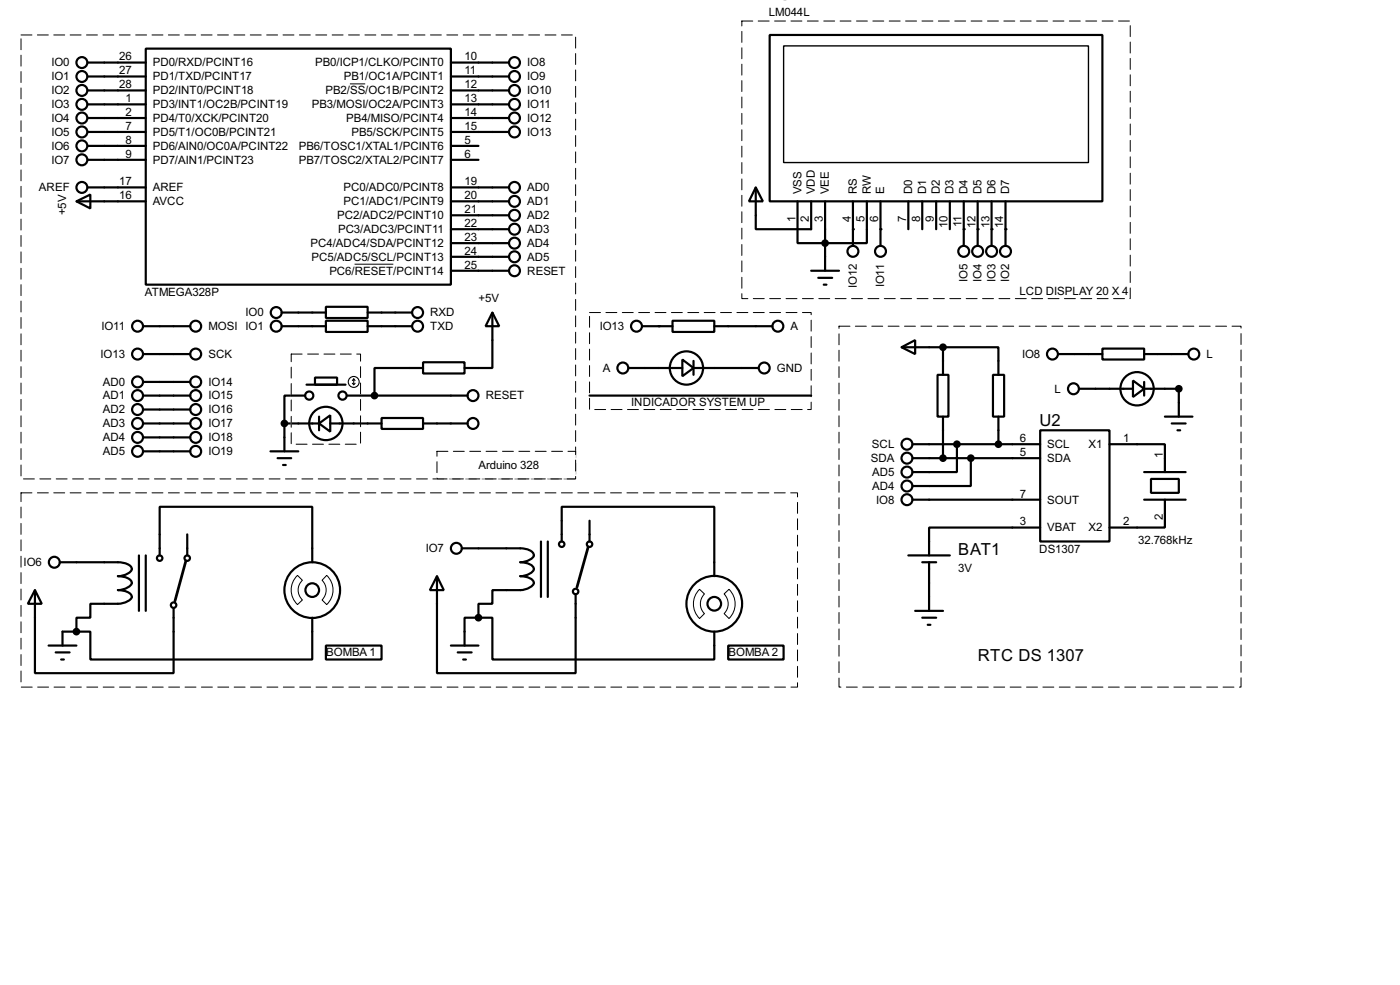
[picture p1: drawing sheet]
<svg xmlns="http://www.w3.org/2000/svg" width="256mm" height="180mm" viewBox="0 0 256 180" stroke-linecap="round" stroke-linejoin="round" font-family="sans-serif">
<g fill="none" stroke="#000" stroke-width=".4">
<path d="M16.1 19.1h10.6M16.1 16.6h10.6M16.1 14h10.6M16.1 11.5h10.6M26.7 8.9h55.9v43.2h-55.9zM82.6 19.1h10.7M82.6 16.6h10.7M82.6 14h10.7M82.6 11.5h10.7M141 6.4h61v30.5h-61zM14 36.9l2.6-1.3v2.6zM14 36.9h12.7"/>
<path d="M16.1 29.3h10.6M16.1 26.7h10.6M16.1 24.2h10.6M16.1 21.6h10.6M16.1 34.3h10.6M82.6 29.3h5.1M82.6 26.7h5.1M82.6 24.2h10.7M82.6 21.6h10.7M82.6 34.3h10.7M82.6 36.9h10.7M82.6 39.4h10.7"/>
<path d="M138.5 34.3l1.3 2.6h-2.6zM138.5 34.3v7.7h10.1v-5.1M146.1 36.9v7.6h12.7v-7.6M151.2 36.9v12.7M156.3 36.9v8.1M161.3 36.9v8.1M166.4 36.9v5.1M169 36.9v5.1M171.5 36.9v5.1M174 36.9v5.1M176.6 36.9v8.1M179.1 36.9v8.1"/>
<path d="M181.7 36.9v8.1M184.2 36.9v8.1M26.2 59.7h8.7M51.6 57.2h8.1M51.6 59.7h8.1M59.7 56.2h7.7v2h-7.7zM59.7 58.7h7.7v2.1h-7.7zM67.4 57.2h8.1M67.4 59.7h8.1M82.6 42h10.7M82.6 44.5h10.7M82.6 47h10.7"/>
<path d="M82.6 49.6h10.7M90.2 57.2l1.3 2.5h-2.5zM90.2 57.2v10.2h-5.1M117.7 59.7h5.5M123.2 58.7h7.7v2.1h-7.7zM130.9 59.7h10.6M148.6 49.6h5.1M149.9 50.9h2.6M150.9 52.1h.5M26.2 77.5h8.7M26.2 64.8h8.7M26.2 69.9h8.7"/>
<path d="M26.2 72.4h8.7M26.2 75h8.7M52.1 77.5h6.4M52.1 77.5v5.1M55.9 72.4h-3.8v5.1M56.2 70.4h7.1M57.7 69.1h4.1v1.3h-4.1zM58.5 77.5l2-1.5v3zM58.5 76.3v2.5M60.5 77.5h9.4M63.6 72.4h22.1M69.9 76.5h7.6v2h-7.6z"/>
<path d="M77.5 66.3h7.6v2.1h-7.6zM77.5 67.4h-8.9v5M77.5 77.5h8.2M108 72.4h40.6zM115.1 67.4h9.9M125 65.8l2.1 1.6-2.1 1.5zM127.1 67.4h11.9M127.1 66.1v2.5M165.2 63.6l2.5-1.3v2.5zM165.2 63.6h7.6M171.8 68.6h2v7.7h-2zM172.8 63.6h10.1v5"/>
<path d="M172.8 63.6v5M172.8 76.3v7.6M181.9 68.6h2.1v7.7h-2.1zM182.9 76.3v5M190.6 78.8h12.7v20.3h-12.7zM193.9 64.8h8.1M197.7 71.2h9.9M202 63.8h7.6v2h-7.6zM207.6 69.7l2 1.5-2 1.5zM209.6 64.8h8.1M209.6 71.2h6.4v5.1M209.6 69.9v2.5"/>
<path d="M213.4 76.3h5.1M214.7 77.5h2.5M215.7 78.8h.5M26.2 80.1h8.7M26.2 82.6h8.7M34.3 97.8v3.9M49.6 82.6h5.1M50.9 83.9h2.5M51.9 85.1h.5M99.1 99.1v10.2M100.4 99.1v10.2M102.9 99.1v-6.3h28v12.7"/>
<path d="M108 95.3v3.8M167.2 91.5h23.4M167.2 81.3h23.4M167.2 83.9h23.4M175.3 81.3v5.1h-8.1M177.9 83.9v5.1h-10.7M190.6 96.6h-20.4v5.1M203.3 81.3h10.1v5.1M209.6 91.5h7.6M209.6 86.4h7.6M210.9 87.7h5.1v2.5h-5.1zM213.4 91.5v5.1h-10.1"/>
<path d="M6.4 108l1.3 2.5h-2.6zM6.4 108v15.2h25.4v-11.9M8.9 118.2h5.1M10.2 119.4h2.6M11 102.9h10.6a3.2 3.2 0 0 1 2.5 .9 .9 .9 0 0 1-.7 1.2l-1.2 .4-.6 .1a3.2 3.2 0 0 1 2.5 .8 .89 .89 0 0 1-.7 1.2l-1.2 .4-.6 .1a3.2 3.2 0 0 1 2.5 .9 .86 .86 0 0 1-.7 1.2 7.1 7.1 0 0 1-4.3 .4h-2.5v2.6h-2.6v2.5M14 115.6h-2.5v2.6M25.5 101.7v10.1M26.7 101.7v10.1M29.3 101.7v-8.9h27.9v10.1M57.2 113.1v7.6h-40.6v-5.1h-2.6M59.7 118.2h10.2v2.5h-10.2zM80.1 105.5l1.2 2.5h-2.5z"/>
<path d="M80.1 105.5v17.7h25.4v-14.4M82.6 118.2h5.1M83.9 119.4h2.5M84.6 100.4h10.7a2.24 2.24 0 0 1 2.5 1.3 2.65 2.65 0 0 1-2.5 1.2 2.27 2.27 0 0 1 2.5 1.3 2.58 2.58 0 0 1-2.5 1.3 2.27 2.27 0 0 1 2.5 1.2 2.66 2.66 0 0 1-2.5 1.3h-5.1v2.5h-2.5v2.6M87.7 113.1h2.5v7.6h40.7v-5.1M87.7 113.1h-2.6v5.1M133.4 118.2h10.2v2.5h-10.2zM166.4 101.7h7.6M167.7 111.8h5.1M169 102.9h2.5M169 113.1h2.5M170 114.4h.5"/>
<path d="M170.2 102.9v8.9M11.2 120.7h.5M84.9 120.7h.5"/>
<circle cx="15" cy="11.5" r="1"/>
<circle cx="15" cy="19.1" r="1"/>
<circle cx="15" cy="14" r="1"/>
<circle cx="15" cy="16.6" r="1"/>
<circle cx="94.2" cy="11.5" r="1"/>
<circle cx="94.2" cy="14" r="1"/>
<circle cx="94.2" cy="19.1" r="1"/>
<circle cx="94.2" cy="16.6" r="1"/>
<circle cx="15" cy="29.3" r="1"/>
<circle cx="15" cy="34.3" r="1"/>
<circle cx="15" cy="26.7" r="1"/>
<circle cx="15" cy="24.2" r="1"/>
<circle cx="15" cy="21.6" r="1"/>
<circle cx="94.2" cy="34.3" r="1"/>
<circle cx="94.2" cy="36.9" r="1"/>
<circle cx="94.2" cy="39.4" r="1"/>
<circle cx="94.2" cy="24.2" r="1"/>
<circle cx="94.2" cy="21.6" r="1"/>
<circle cx="25.2" cy="59.7" r="1"/>
<circle cx="35.8" cy="59.7" r="1"/>
<circle cx="50.6" cy="57.2" r="1"/>
<circle cx="50.6" cy="59.7" r="1"/>
<circle cx="76.5" cy="57.2" r="1"/>
<circle cx="76.5" cy="59.7" r="1"/>
<circle cx="94.2" cy="44.5" r="1"/>
<circle cx="94.2" cy="49.6" r="1"/>
<circle cx="94.2" cy="47" r="1"/>
<circle cx="94.2" cy="42" r="1"/>
<circle cx="116.6" cy="59.7" r="1"/>
<circle cx="142.5" cy="59.7" r="1"/>
<circle cx="156.2" cy="46" r="1"/>
<circle cx="161.3" cy="46" r="1"/>
<circle cx="176.5" cy="46" r="1"/>
<circle cx="179.1" cy="46" r="1"/>
<circle cx="181.6" cy="46" r="1"/>
<circle cx="184.2" cy="46" r="1"/>
<circle cx="25.2" cy="72.4" r="1"/>
<circle cx="25.2" cy="69.9" r="1"/>
<circle cx="25.2" cy="75" r="1"/>
<circle cx="25.2" cy="64.8" r="1"/>
<circle cx="25.2" cy="77.5" r="1"/>
<circle cx="35.8" cy="72.4" r="1"/>
<circle cx="35.8" cy="75" r="1"/>
<circle cx="35.8" cy="64.8" r="1"/>
<circle cx="35.8" cy="69.9" r="1"/>
<circle cx="35.8" cy="77.5" r="1"/>
<circle cx="56.6" cy="72.4" r=".75"/>
<circle cx="59.7" cy="77.5" r="3.1"/>
<circle cx="62.7" cy="72.4" r=".75"/>
<circle cx="86.6" cy="72.4" r="1"/>
<circle cx="86.6" cy="77.5" r="1"/>
<circle cx="114.1" cy="67.4" r="1"/>
<circle cx="125.7" cy="67.4" r="3.1"/>
<circle cx="140" cy="67.4" r="1"/>
<circle cx="192.8" cy="64.8" r="1"/>
<circle cx="196.6" cy="71.2" r="1"/>
<circle cx="208.3" cy="71.2" r="3.1"/>
<circle cx="218.7" cy="64.8" r="1"/>
<circle cx="25.2" cy="82.6" r="1"/>
<circle cx="25.2" cy="80.1" r="1"/>
<circle cx="35.8" cy="82.6" r="1"/>
<circle cx="35.8" cy="80.1" r="1"/>
<circle cx="102.9" cy="99.6" r=".5"/>
<circle cx="108" cy="99.6" r=".5"/>
<circle cx="166.1" cy="91.5" r="1"/>
<circle cx="166.1" cy="83.9" r="1"/>
<circle cx="166.1" cy="86.4" r="1"/>
<circle cx="166.1" cy="81.3" r="1"/>
<circle cx="166.1" cy="89" r="1"/>
<circle cx="9.9" cy="102.9" r="1"/>
<circle cx="29.2" cy="102.2" r=".5"/>
<circle cx="31.8" cy="110.8" r=".5"/>
<circle cx="34.3" cy="102.2" r=".5"/>
<circle cx="57.2" cy="108" r="5.1"/>
<circle cx="57.2" cy="108" r="1.25"/>
<circle cx="83.6" cy="100.4" r="1"/>
<circle cx="105.4" cy="108.3" r=".5"/>
<circle cx="130.8" cy="110.5" r="5.1"/>
<circle cx="130.8" cy="110.5" r="1.25"/>
</g>
<g fill="#000">
<circle cx="120.7" cy="59.7" r=".2"/>
<circle cx="156.3" cy="42" r=".2"/>
<circle cx="161.3" cy="42" r=".2"/>
<circle cx="176.6" cy="42" r=".2"/>
<circle cx="179.1" cy="42" r=".2"/>
<circle cx="181.7" cy="42" r=".2"/>
<circle cx="184.2" cy="42" r=".2"/>
</g>
<path d="M64.1 15.4h2.8M65 48.4h7.1M54.5 105.3l.9 .9a2.45 2.45 0 0 0 0 3.6l-.9 .9a3.7 3.7 0 0 1 0-5.4zM59.9 105.3a3.7 3.7 0 0 1 0 5.4l-.9-.9a2.54 2.54 0 0 0 0-3.6zM128.2 107.9l.9 .8a2.54 2.54 0 0 0 0 3.6l-.9 .9a3.7 3.7 0 0 1 0-5.3zM132.7 108.7l.9-.8a3.7 3.7 0 0 1 0 5.3l-.9-.9a2.53 2.53 0 0 0 0-3.6z" fill="none" stroke="#000" stroke-width=".18"/>
<path d="M3.9 6.4h101.6v81.3h-101.6zM135.9 3.9h71.2v50.8h-71.2zM108 57.2h40.6v17.8h-40.6zM153.7 59.7h73.7v66.1h-73.7zM53.4 64.8h12.7v16.5h-12.7zM3.9 90.2h142.2v35.6h-142.2zM80.1 82.6h25.4v5.1h-25.4z" fill="none" stroke="#fff" stroke-width=".18"/>
<path d="M3.9 6.4h101.6v81.3h-101.6zM135.9 3.9h71.2v50.8h-71.2zM108 57.2h40.6v17.8h-40.6zM153.7 59.7h73.7v66.1h-73.7zM53.4 64.8h12.7v16.5h-12.7zM3.9 90.2h142.2v35.6h-142.2zM80.1 82.6h25.4v5.1h-25.4z" fill="none" stroke="#000" stroke-width=".18" stroke-dasharray="2 1"/>
<g fill="none" stroke="#000" stroke-width=".2">
<path d="M64.6 70.2l.2 .2M64.8 69.4v1M64.8 69.4l-.2 .3M64.8 69.4l.3 .3M65.1 70.2l-.3 .2"/>
<circle cx="64.8" cy="69.9" r="1"/>
</g>
<g fill="#000" stroke="#000" stroke-width=".4">
<circle cx="151.1" cy="44.5" r=".5"/>
<circle cx="52.1" cy="77.5" r=".5"/>
<circle cx="68.6" cy="72.4" r=".5"/>
<circle cx="172.7" cy="63.6" r=".5"/>
<circle cx="215.9" cy="71.2" r=".5"/>
<circle cx="172.7" cy="83.9" r=".5"/>
<circle cx="175.3" cy="81.3" r=".5"/>
<circle cx="177.8" cy="83.9" r=".5"/>
<circle cx="182.9" cy="81.3" r=".5"/>
<circle cx="14" cy="115.6" r=".5"/>
<circle cx="87.6" cy="113.1" r=".5"/>
</g>
<path d="M143.6 8.4h55.8v21.4h-55.8z" fill="none" stroke="#000" stroke-width=".25"/>
<path d="M34.1 102.7l-2 7.3M107.8 100.1l-2.1 7.4" fill="none" stroke="#000" stroke-width=".5"/>
<g font-size="3.4">
<text x="140.9" y="0">LCD1</text>
<text x="190.4" y="78">U2</text>
<text x="175.6" y="101.7">BAT1</text>
<text x="179.2" y="120.9">RTC DS 1307</text>
</g>
<g font-size="2.4">
<text x="140.8" y="3">LM044L</text>
<text x="21.9" y="11.1">26</text>
<text x="85.1" y="11.1">10</text>
<text x="9.4" y="17.3">IO2</text>
<text x="9.4" y="14.7">IO1</text>
<text x="9.4" y="12.2">IO0</text>
<text x="21.9" y="16.2">28</text>
<text x="21.9" y="13.6">27</text>
<text x="28" y="17.3">PD2/INT0/PCINT18</text>
<text x="28" y="14.7">PD1/TXD/PCINT17</text>
<text x="28" y="12.2">PD0/RXD/PCINT16</text>
<text x="57.7" y="12.2">PB0/ICP1/CLKO/PCINT0</text>
<text x="59.6" y="17.3">PB2/SS/OC1B/PCINT2</text>
<text x="63" y="14.7">PB1/OC1A/PCINT1</text>
<text x="85.1" y="13.6">11</text>
<text x="85.1" y="16.2">12</text>
<text x="96.6" y="12.2">IO8</text>
<text x="96.6" y="14.7">IO9</text>
<text x="96.6" y="17.3">IO10</text>
<text x="9.4" y="22.3">IO4</text>
<text x="9.4" y="19.8">IO3</text>
<text x="23" y="23.8">7</text>
<text x="23" y="21.2">2</text>
<text x="23" y="18.7">1</text>
<text x="28" y="22.3">PD4/T0/XCK/PCINT20</text>
<text x="28" y="19.8">PD3/INT1/OC2B/PCINT19</text>
<text x="57.1" y="19.8">PB3/MOSI/OC2A/PCINT3</text>
<text x="63.4" y="22.3">PB4/MISO/PCINT4</text>
<text x="85.1" y="18.7">13</text>
<text x="85.1" y="21.2">14</text>
<text x="85.1" y="23.8">15</text>
<text x="96.6" y="19.8">IO11</text>
<text x="96.6" y="22.3">IO12</text>
<text x="9.4" y="30">IO7</text>
<text x="9.4" y="27.4">IO6</text>
<text x="9.4" y="24.9">IO5</text>
<text x="23" y="26.3">8</text>
<text x="23" y="28.9">9</text>
<text x="28" y="27.4">PD6/AIN0/OC0A/PCINT22</text>
<text x="28" y="24.9">PD5/T1/OC0B/PCINT21</text>
<text x="28" y="30">PD7/AIN1/PCINT23</text>
<text x="54.7" y="30">PB7/TOSC2/XTAL2/PCINT7</text>
<text x="54.7" y="27.4">PB6/TOSC1/XTAL1/PCINT6</text>
<text x="64.4" y="24.9">PB5/SCK/PCINT5</text>
<text x="85.1" y="28.9">6</text>
<text x="85.1" y="26.3">5</text>
<text x="96.6" y="24.9">IO13</text>
<text x="7.1" y="35">AREF</text>
<text x="21.9" y="33.9">17</text>
<text x="28" y="35">AREF</text>
<text x="62.9" y="35">PC0/ADC0/PCINT8</text>
<text x="85.1" y="33.9">19</text>
<text x="96.6" y="35">AD0</text>
<text x="146.8" y="35.6" transform="rotate(-90 146.8 35.6)">VSS</text>
<text x="149.3" y="35.6" transform="rotate(-90 149.3 35.6)">VDD</text>
<text x="151.9" y="35.6" transform="rotate(-90 151.9 35.6)">VEE</text>
<text x="157" y="35.6" transform="rotate(-90 157 35.6)">RS</text>
<text x="159.5" y="35.6" transform="rotate(-90 159.5 35.6)">RW</text>
<text x="162" y="35.6" transform="rotate(-90 162 35.6)">E</text>
<text x="167.1" y="35.6" transform="rotate(-90 167.1 35.6)">D0</text>
<text x="169.7" y="35.6" transform="rotate(-90 169.7 35.6)">D1</text>
<text x="172.2" y="35.6" transform="rotate(-90 172.2 35.6)">D2</text>
<text x="174.7" y="35.6" transform="rotate(-90 174.7 35.6)">D3</text>
<text x="177.3" y="35.6" transform="rotate(-90 177.3 35.6)">D4</text>
<text x="179.8" y="35.6" transform="rotate(-90 179.8 35.6)">D5</text>
<text x="182.4" y="35.6" transform="rotate(-90 182.4 35.6)">D6</text>
<text x="184.9" y="35.6" transform="rotate(-90 184.9 35.6)">D7</text>
<text x="12.2" y="39.4" transform="rotate(-90 12.2 39.4)">+5V</text>
<text x="21.9" y="36.5">16</text>
<text x="28" y="37.6">AVCC</text>
<text x="61.8" y="40.1">PC2/ADC2/PCINT10</text>
<text x="62.9" y="37.6">PC1/ADC1/PCINT9</text>
<text x="85.1" y="41.6">22</text>
<text x="85.1" y="39">21</text>
<text x="85.1" y="36.5">20</text>
<text x="96.6" y="37.6">AD1</text>
<text x="96.6" y="40.1">AD2</text>
<text x="145.7" y="40.5" transform="rotate(-90 145.7 40.5)">1</text>
<text x="148.2" y="40.5" transform="rotate(-90 148.2 40.5)">2</text>
<text x="150.8" y="40.6" transform="rotate(-90 150.8 40.6)">3</text>
<text x="155.9" y="40.6" transform="rotate(-90 155.9 40.6)">4</text>
<text x="158.4" y="40.5" transform="rotate(-90 158.4 40.5)">5</text>
<text x="160.9" y="40.5" transform="rotate(-90 160.9 40.5)">6</text>
<text x="166" y="40.6" transform="rotate(-90 166 40.6)">7</text>
<text x="168.6" y="40.6" transform="rotate(-90 168.6 40.6)">8</text>
<text x="171.1" y="40.5" transform="rotate(-90 171.1 40.5)">9</text>
<text x="173.6" y="41.7" transform="rotate(-90 173.6 41.7)">10</text>
<text x="176.2" y="41.6" transform="rotate(-90 176.2 41.6)">11</text>
<text x="178.7" y="41.7" transform="rotate(-90 178.7 41.7)">12</text>
<text x="181.3" y="41.7" transform="rotate(-90 181.3 41.7)">13</text>
<text x="183.8" y="41.7" transform="rotate(-90 183.8 41.7)">14</text>
<text x="56.9" y="45.2">PC4/ADC4/SDA/PCINT12</text>
<text x="57.1" y="47.7">PC5/ADC5/SCL/PCINT13</text>
<text x="61.9" y="42.7">PC3/ADC3/PCINT11</text>
<text x="85.1" y="46.6">24</text>
<text x="85.1" y="44.1">23</text>
<text x="96.6" y="42.7">AD3</text>
<text x="96.6" y="45.2">AD4</text>
<text x="96.6" y="47.7">AD5</text>
<text x="60.3" y="50.3">PC6/RESET/PCINT14</text>
<text x="85.1" y="49.2">25</text>
<text x="96.6" y="50.3">RESET</text>
<text x="157" y="52.8" transform="rotate(-90 157 52.8)">IO12</text>
<text x="162" y="52.6" transform="rotate(-90 162 52.6)">IO11</text>
<text x="177.3" y="51.6" transform="rotate(-90 177.3 51.6)">IO5</text>
<text x="179.8" y="51.6" transform="rotate(-90 179.8 51.6)">IO4</text>
<text x="182.4" y="51.6" transform="rotate(-90 182.4 51.6)">IO3</text>
<text x="184.9" y="51.6" transform="rotate(-90 184.9 51.6)">IO2</text>
<text x="186.7" y="54">LCD DISPLAY 20 X 4</text>
<text x="26.5" y="54.2">ATMEGA328P</text>
<text x="45" y="57.9">IO0</text>
<text x="78.8" y="57.9">RXD</text>
<text x="87.7" y="55.4">+5V</text>
<text x="18.4" y="65.5">IO13</text>
<text x="18.6" y="60.4">IO11</text>
<text x="38.2" y="60.4">MOSI IO1</text>
<text x="38.2" y="65.5">SCK</text>
<text x="78.8" y="60.4">TXD</text>
<text x="109.9" y="60.4">IO13</text>
<text x="144.8" y="60.4">A</text>
<text x="187.2" y="65.5">IO8</text>
<text x="221" y="65.5">L</text>
<text x="18.8" y="70.6">AD0</text>
<text x="38.2" y="70.6">IO14</text>
<text x="110.4" y="68.1">A</text>
<text x="142.3" y="68.1">GND</text>
<text x="193.2" y="71.9">L</text>
<text x="18.8" y="73.1">AD1</text>
<text x="18.8" y="75.7">AD2</text>
<text x="38.2" y="73.1">IO15</text>
<text x="38.2" y="75.7">IO16</text>
<text x="89" y="73.1">RESET</text>
<text x="115.6" y="74.3">INDICADOR SYSTEM UP</text>
<text x="18.8" y="78.2">AD3</text>
<text x="18.8" y="80.8">AD4</text>
<text x="18.8" y="83.3">AD5</text>
<text x="38.2" y="78.2">IO17</text>
<text x="38.2" y="80.8">IO18</text>
<text x="38.2" y="83.3">IO19</text>
<text x="159.7" y="82">SCL</text>
<text x="186.9" y="80.9">6</text>
<text x="186.9" y="83.5">5</text>
<text x="191.8" y="82">SCL</text>
<text x="199.4" y="82">X1</text>
<text x="205.8" y="80.9">1</text>
<text x="213" y="83.9" transform="rotate(-90 213 83.9)">1</text>
<text x="87.7" y="85.7">Arduino 328</text>
<text x="159.5" y="84.6">SDA</text>
<text x="159.8" y="87.1">AD5</text>
<text x="159.8" y="89.6">AD4</text>
<text x="191.8" y="84.6">SDA</text>
<text x="160.5" y="92.2">IO8</text>
<text x="186.9" y="91.1">7</text>
<text x="191.8" y="92.2">SOUT</text>
<text x="213" y="95.2" transform="rotate(-90 213 95.2)">2</text>
<text x="78" y="101.1">IO7</text>
<text x="186.9" y="96.2">3</text>
<text x="190.4" y="101.2">DS1307</text>
<text x="191.8" y="97.3">VBAT</text>
<text x="199.4" y="97.3">X2</text>
<text x="205.8" y="96.2">2</text>
<text x="208.5" y="99.5">32.768kHz</text>
<text x="4.3" y="103.6">IO6</text>
<text x="175.5" y="104.6">3V</text>
<text x="59.7" y="120.1">BOMBA 1</text>
<text x="133.4" y="120.1">BOMBA 2</text>
</g>
</svg>
